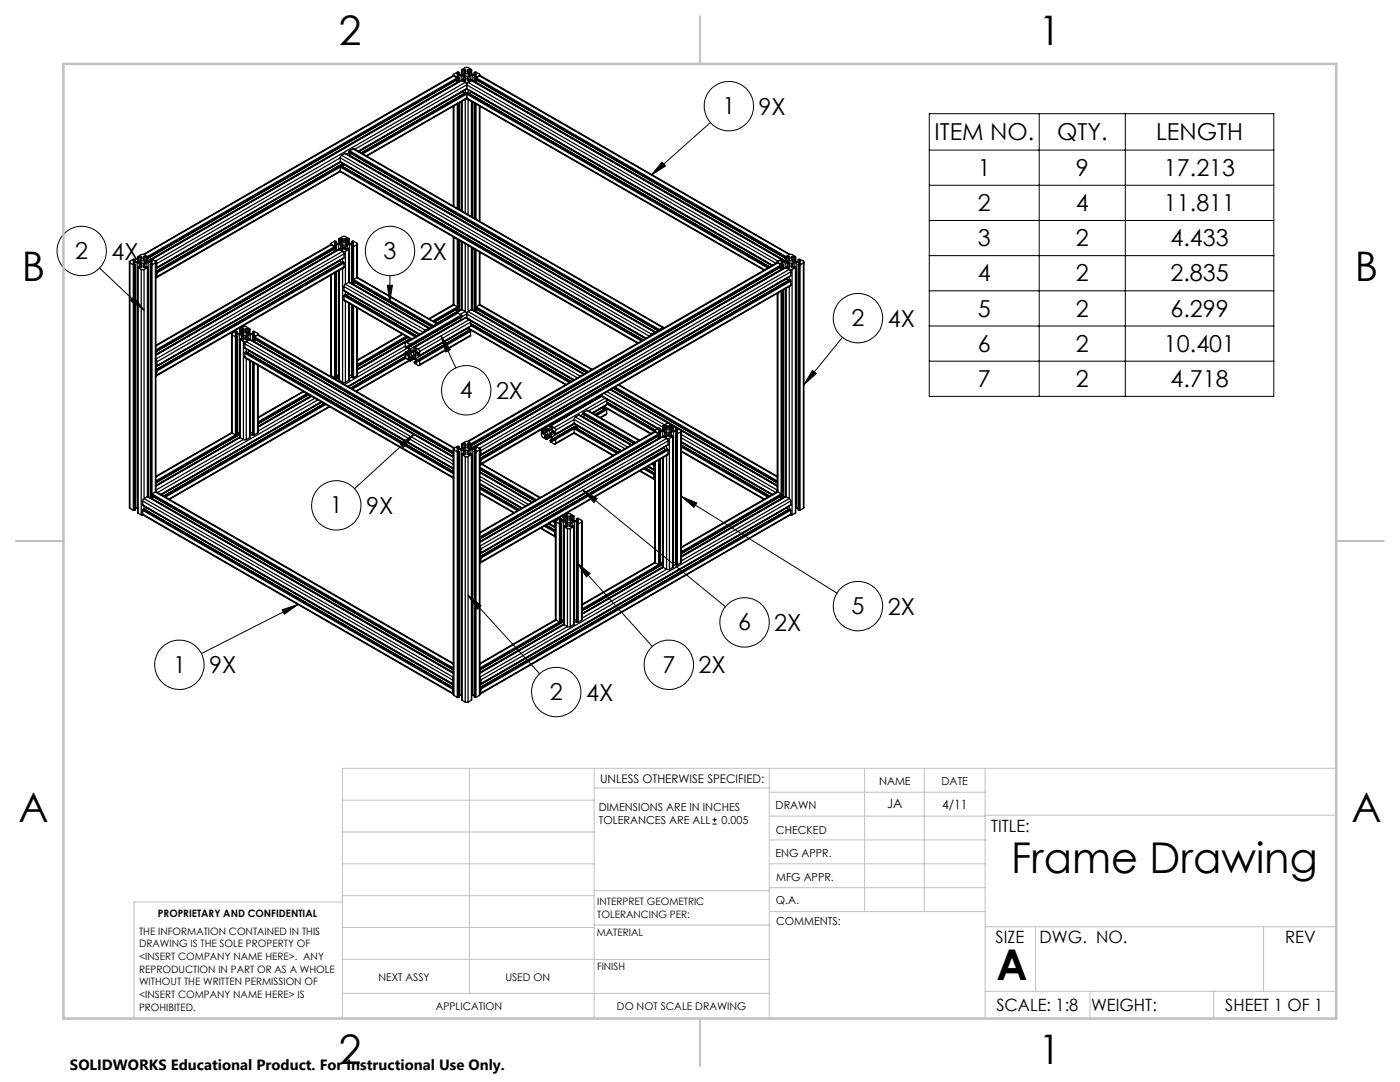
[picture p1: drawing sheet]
<svg xmlns="http://www.w3.org/2000/svg" width="279mm" height="216mm" viewBox="0 0 279 216" stroke-linecap="round" stroke-linejoin="round" font-family="sans-serif">
<g fill="none" stroke="#000" stroke-width=".2">
<path d="M132.1 32.3l.7 .8-2.8 1.8zM141.8 24.4l-11.8 10.5M185.5 22.7h68.7v56.4h-68.7zM185.5 30h68.7M185.5 37h68.7M207.4 22.7v56.4M224.6 22.7v56.4M19.9 53.5l8.9 8.4M26 60l.7-.7 2.1 2.6zM77.3 56.9h1l-.5 3.3zM77.8 55v5.2M185.5 44h68.7"/>
<path d="M185.5 51h68.7M185.5 58h68.7M88 67l1.9 2.8-.9 .4zM88 67l3 6.4M162.1 73.9l.8 .6-2.5 2.3zM168.1 67.3l-7.7 9.5M185.5 65.1h68.7M185.5 72.1h68.7M79.8 88.5l2.8-1.8-2.1 2.6zM82.6 86.7l-11.8 10.8M116.3 97.8l2.9 1.7-.7 .8zM116.3 97.8l28.5 23.3"/>
<path d="M136 99.1l3.1 1.3-.6 .8zM136 99.1l31 19.3M93.4 118.8l2.6 2.1-.8 .7zM93.4 118.8l14.3 15.6M115.2 112.3l2.6 2.1-.8 .7zM115.2 112.3l15 16.7M56.3 121.7l3.2-1.1-2.7 2zM59.5 120.6l-19.3 9.8M142.2 164.4h.9M142.2 163.6h.9M142.6 163.2v.8"/>
<circle cx="145.5" cy="21.2" r="4.9"/>
<circle cx="16.3" cy="50.1" r="4.9"/>
<circle cx="77.8" cy="50.1" r="4.9"/>
<circle cx="93" cy="77.9" r="4.9"/>
<circle cx="171.2" cy="63.5" r="4.9"/>
<circle cx="67.1" cy="100.8" r="4.9"/>
<circle cx="35.8" cy="132.7" r="4.9"/>
<circle cx="111" cy="138.1" r="4.9"/>
<circle cx="133.5" cy="132.6" r="4.9"/>
<circle cx="148.6" cy="124.2" r="4.9"/>
<circle cx="171.2" cy="120.9" r="4.9"/>
</g>
<g fill="none" stroke="#c0c0c0" stroke-width=".2">
<path d="M68.3 159.7h50.3M93.7 153.3v44.9M118.6 153.3v49.9M118.6 157.2h34.9M153.5 153.3v49.9M153.5 158.1h43.1M172.5 153.3v28.6M184.4 153.3v28.6M196.6 153.3v49.9M266.7 153.3h-198.4v49.9M68.3 178.7h50.3M68.3 172.4h50.3"/>
<path d="M68.3 166h50.3M68.3 180h-41.6v23.2M118.6 177.7h35M153.5 167.6h43.1M153.5 162.8h43.1M153.5 172.4h43.1M153.5 177.1h43.1M196.6 162.7h70.1M68.3 198.2h85.2M68.3 191.4l85.2 .1M68.3 185.1h50.3M118.6 184.6h35"/>
<path d="M153.6 181.9h43M196.6 197.8h70.1M196.6 184.9h70.1M206.7 184.9v12.9M217.5 197.8v5.4M242.2 197.8v5.4M252.2 184.9v12.9"/>
</g>
<path d="M139.7 3.2v9.5M3.1 107.9h9.6M266.7 107.9h9.5M139.7 203.2v9.6" fill="none" stroke="#c0c0c0" stroke-width=".25"/>
<path d="M12.7 12.7h254v190.5h-254z" fill="none" stroke="#c0c0c0" stroke-width=".5"/>
<path d="M162.1 73.9l.8 .6-2.5 2.3zM136 99.1l3.1 1.3-.6 .8zM56.3 121.7l3.2-1.1-2.7 2zM132.1 32.3l.7 .8-2.8 1.8zM115.2 112.3l2.6 2.1-.8 .7zM93.4 118.8l2.6 2.1-.8 .7zM116.3 97.8l2.9 1.7-.7 .8zM88 67l1.9 2.8-.9 .4zM77.3 56.9h1l-.5 3.3zM79.8 88.5l2.8-1.8-2.1 2.6zM26.7 59.3l2.1 2.6-2.8-1.9z" fill="#000"/>
<g fill="none" stroke="#000" stroke-width=".25">
<path d="M90.5 15v.1M90.6 15.1h-.2l-61.8 35.7M90.6 15.1h.1M90.6 15.1l.7 .4M90.6 15.1l-61.8 35.7M91.1 16l.2 .4M91.3 15.5h.2M91.3 15.5l.1 .2M91.3 16.4v.1M91.3 15.5h.1M91.3 14.7v.1M91.3 15.9v.5"/>
<path d="M91.3 15.5l-61.9 35.7M91.3 16.4l-61.8 35.7M91.3 15.8h.1M91.3 15.8l-61.8 35.7M91.4 15.7v.1M91.4 15.7l-61.9 35.7M91.4 15.8l-61.9 35.7M91.4 15.1l-.2 .1 .4 .2-.1 .1M91.4 15.1h.6M91.4 15.1v.2M91.5 15.5v.9M91.6 14.5l-.3-.1-.8 .4 .1 .3"/>
<path d="M91.6 14.5v.4M91.6 15.4v.9M91.6 14.5l-.3 .2M92 15.1l.5 .1M92 15.1v1M92.1 13.9v1M92.1 16h.1M92.2 14v-.1l.9-.5 1 .5-.1 .2M92.2 16.1l-61.9 35.6M92.2 16.1h.1M92.2 16.1l.7 .3M92.2 14l.1 .1"/>
<path d="M92.2 14v.9M92.2 16.1l-61.9 35.7M92.3 14.1h.1M92.3 14.1v.7M92.3 18.2l.1 .1M92.4 18.3l.2 .4M92.4 14.1v.7M92.4 18.3l-20.8 12M92.5 15.2l.3 .1M92.5 15.2v.7M92.7 13.9h.3v.5l-.6 .4-1.1 .1v-.2M92.7 13.9l-.3 .2"/>
<path d="M92.7 13.9v.7M92.8 15.3l.2 .2v.5l-.3 .1-.4-.3-.1 .3M92.8 15.3v.8M92.8 14.8l.3-.1 .4 .2a.39 .39 0 0 1-.4 .3 .39 .39 0 0 1-.4-.3zM92.9 16.4h.5M92.9 16.4l.2 .5M92.9 16.4h.1M92.9 17.9v.6M92.9 19.8v22.7M92.9 16.4l-61.9 35.7M92.9 18.5h.1M92.9 18.5l-20.8 12"/>
<path d="M92.9 18.5l.1 .1M93 18.6l.1 .2M93 18.6l-20.8 12M93.1 17.7h.1M93.1 19.5l.1 .2 59.3 34.2M93.1 19.5v.2l-19.9 11.5M93.1 17.7l61.1 35.2M93.1 17.7l-21.6 12.5M93.1 16.9v.8M93.1 18.8v.7M93.1 16.9l61.7 35.6M93.1 18.8l60.1 34.7"/>
<path d="M93.1 19.5l59.5 34.3M93.1 16.9l-22.3 12.9M93.1 18.8l-20.7 11.9M93.1 19.5l-20 11.6M93.2 18.6l-.1 .2M93.2 18.6l60.3 34.7M93.3 18.5l60.3 34.8M93.3 18.5l-.1 .1M93.4 16.4l-.3 .5M93.4 17.9l-.1 .6M93.4 16.4h.1M93.4 16.4l61.9 35.7"/>
<path d="M93.4 19.8v23M93.5 15.3l-.2 .2v.5l.3 .1 .4-.3 .1 .3M93.5 15.3v.8M93.6 13.9h-.3v.5l.5 .4 1.2 .1v-.2M93.6 13.9l.3 .2M93.6 13.9v.7M93.8 15.2l-.3 .1M93.8 15.2v.7M93.9 14.1h.1M93.9 14.1v.7M93.9 18.3l-.2 .4M93.9 18.3l60.1 34.7"/>
<path d="M93.9 18.2v.1M94 14.1v.7M94.1 16.1l61.9 35.6M94.1 16.1h.1M94.1 16.1l61.8 35.7M94.1 16.1l-.7 .3M94.1 13.9v1M94.1 16h.1M94.2 15.1l-.4 .1M94.2 15.1h.7M94.2 15.1v1M94.7 14.5v.4"/>
<path d="M94.7 15.4v.9M94.7 14.5l.3-.1 .7 .4 .1 .1-.1 .2M94.7 14.5l.3 .2M94.7 15.5h.1M94.7 15.5v.8M94.8 15.5h.2M94.8 15.5v.9M94.9 15.1l.1 .1-.3 .3M94.9 15.1v.2M94.9 15.8l61.8 35.7M94.9 15.7l61.8 35.7M94.9 15.7v.1"/>
<path d="M95 14.7v.1M95 15.5l-.1 .2M95 16.4l-.1 .1M95 15.5h.1M95 15.5l61.8 35.7M95 15.9v.5M95 16.4l61.8 35.7M95.2 16l-.2 .4M95.7 15.1h.2l61.8 35.7M95.7 15.1h.1M95.7 15.1l-.7 .4M95.7 15.1l61.8 35.7"/>
<path d="M95.8 15v.1M67.9 32.2v.1M67.9 34.1l.1 .2 59.2 34.2M67.9 32.2l61 35.3-61-35.2M67.9 32.3l-36.6 21.1M67.9 34.2l-36.7 21.2M67.9 31.5v.7M67.9 33.3v.8M67.9 31.5l61.7 35.6M67.9 33.3l60.1 34.8M67.9 34.1l59.5 34.3M67.9 31.5l-36.6 21.1"/>
<path d="M67.9 32.2l-36.6 21.2M67.9 33.3l-36.6 21.2M67.9 34.1l-36.6 21.1M68 32.3l-36.9 21.4M68 33.1l-.1 .2M68 33.1l60.2 34.8M68.1 33.1h.1M68.1 33.1l60.2 34.7M68.1 33.1h-.1M68.2 31l-.3 .5M68.2 31l61.8 35.7M68.5 32.7l-37.3 21.6"/>
<path d="M68.7 32.9l-.5 .2M68.7 32.9l-.3 .4M68.7 32.9l60.1 34.7M68.7 32.8v.1M68.8 30.6l61.9 35.7M68.8 30.6l-.6 .4M69.7 30.3v.1l61.7 35.7 .1-.1M69.7 30.3l61.8 35.7M69.7 30.4l-.5 .4M69.8 30.1l-.1 .2M69.8 31h-.1M69.8 30.1l61.8 35.7"/>
<path d="M69.8 31l61.2 35.3M70 30.6l-.2 .4M70.4 29.7h.2l61.9 35.7M70.4 29.7l61.9 35.7M70.4 29.7l-.6 .4M90.5 21.2v19.9M90.6 21.1v20.1M91.3 20.7v20.9M91.5 20.6v21.1M91.6 20.6v21.2M92 20.3v21.7M92.1 20.2v21.9"/>
<path d="M92.2 20.2v21.9M94.1 20.2v23M94.2 20.3v23M94.7 20.6v22.9M94.7 20.6v23M94.8 20.6v23M95 20.7v23M95.7 21.1v23M95.8 21.2v23M25.8 52.3v49.1h.1M25.9 52.5l.7 .3M25.9 52.5v48.9"/>
<path d="M26.6 52.8h.2M26.6 52.8v49M26.6 52v.1M26.7 52.4l-.1 .1 .3 .2M26.7 52.4h.7M26.7 52.4v.2M26.8 52.8v49M26.9 52.7l-.1 .1M26.9 51.9l-.3-.2-.7 .4-.1 .1 .1 .3M26.9 51.8v.4M26.9 52.7v49.1M26.9 51.9l-.3 .1"/>
<path d="M27.4 52.4l.4 .1M27.4 52.4v49M27.5 53.3v49.1M27.5 51.3v.9M27.5 53.4l.7 .4M27.5 51.3l.1 .1M27.5 53.4v49M27.6 51.4h.1M27.6 51.4v.7M27.7 51.4v.7M27.8 52.5l.3 .2M27.8 52.5v.7"/>
<path d="M28 51.2l.3 .1v.4l-.5 .4-1.2 .1v-.2M28 51.2l-.3 .2M28 51.2v.8M28.1 52.2a.44 .44 0 0 1 .4-.2 .44 .44 0 0 1 .4 .4 .42 .42 0 0 1-.5 .2 .42 .42 0 0 1-.3-.4zM28.1 52.7l.2 .1v.5l-.3 .1-.4-.2-.1 .2M28.1 52.7v.7M28.2 53.8h.6M28.2 53.8v48.9M28.8 50.8h-.6l-.7 .4v.1M28.8 50.8l.6 .4M28.8 53.8v45.7M28.8 52.7l-.2 .1v.5l.3 .1 .4-.2 .2 .1-.7 .5"/>
<path d="M28.8 52.7v.7M28.9 51.2l-.3 .1v.4l.6 .4 1.1 .1v-.2M28.9 51.2l.3 .2M28.9 51.2v.8M29.1 52.5l-.3 .2M29.1 52.5v.7M29.2 51.4h.1M29.2 51.4v.7M29.3 51.4v.7M29.4 51.2l-.1 .2M29.4 51.2h.1M29.4 51.2l.1 .2"/>
<path d="M29.5 51.5h.1M29.5 51.3v.9M29.5 53.3v45.8M29.5 51.4v.1M29.6 52.4l-.5 .1M29.6 52.4h.6M29.6 52.4v46.7M30 52.7l.1 .1M30 51.8v.4M30 52.7v46.7M30 51.9l.3 .1M30.1 52.8h.2"/>
<path d="M30.1 52.8v46.6M30.2 52.4l.1 .2-.3 .1M30.2 52.4v.2M30.3 51.8l-.3 .1M30.3 51.8l.7 .3M30.3 52v.1M30.3 52.8v45.8M31 52.1l.1 .1-.1 .3M31 52.1h.1M31 52.1l.3 .5M31 52.5l-.7 .3M31 52.5v45.7"/>
<path d="M31.1 52.3v45.8M31.1 54.2l37.3-21.6-37.3 21.6M31.1 54.2l.1 .1M31.2 54.3l.1 .2M31.3 53.4h-.2M31.3 55.2l-.2 .2M31.3 52.6v.8M31.3 54.5v.7M66 54.9v20l.1 .1M66 48.7v.1M66.1 48.9l-.2-.1-34.8 20.1M66.1 48.9h.1"/>
<path d="M66.1 48.9l.7 .3M66.1 48.9l-35 20.1M66.1 54.9v20.1M66.6 49.7l.2 .4M66.8 49.2l.1 .2M66.8 50.1l.1 .1M66.8 49.2h.2M66.8 49.2h.1M66.8 49.2l-35.7 20.6M66.8 50.1l-35.7 20.6M66.8 49.6v.5M66.8 54.5v20.9"/>
<path d="M66.8 48.4v.1M66.9 49.6l-35.8 20.6M66.9 49.4v.2M66.9 49.4l-35.8 20.7M66.9 49.5l-35.8 20.7M66.9 48.8l-.2 .1 .4 .3M66.9 48.8v.2M66.9 48.8h.7M67 49.2v.9M67 54.3v21.1M67.1 48.2l-.3-.1-.7 .4-.1 .1 .1 .3M67.1 49.2h-.1"/>
<path d="M67.1 48.2l-.3 .2M67.1 48.2v.4M67.1 49.2v.9M67.1 54.3v21M67.1 49.1v1M67.6 48.8l.4 .1M67.6 48.8v1M67.6 54v20.9M67.7 47.7v.9M67.7 49.7h.1M67.7 54v21.8M67.7 49.8l-36.6 21"/>
<path d="M67.7 47.7v-.1l1-.5 .9 .5v.1M67.7 49.8h.1M67.7 49.8l.7 .4M67.7 47.7l.1 .1M67.7 49.8l-36.6 21.1M67.7 53.9v22M67.8 47.8h.1M67.8 47.8v.7M67.8 51.9l.1 .1M67.9 52l.2 .4M67.9 52l-36.8 21.2M67.9 47.8v.7"/>
<path d="M68 48.9l.3 .2M68 48.9v.7M68.2 47.6h.2l.1 .6-.6 .3-1.1 .1v-.2M68.2 47.6l-.3 .2M68.2 47.6v.8M68.3 48.6a.45 .45 0 0 1 .4-.2 .45 .45 0 0 1 .4 .4 .47 .47 0 0 1-.8-.2zM68.3 49.1l.2 .1v.5l-.3 .1-.4-.2-.1 .2M68.3 49.1v.7M68.4 50.2l.3 .5M68.4 50.2h.5M68.4 50.2h.1M68.4 50.2l-37.3 21.4"/>
<path d="M68.4 51.6v.6M68.4 53.6v22.7M68.4 52.2h.1M68.4 52.2l-37.3 21.6M68.4 52.2l.1 .1M68.5 52.3l.2 .2M68.5 52.3l-37.3 21.6M68.7 51.4l-37.4 21.7M68.7 53.2l-.1 .2-37.4 21.6M68.7 58l15 8.7M68.7 59.8l.1 .2 13.3 7.7M68.7 50.7l-37.4 21.5"/>
<path d="M68.7 50.7v.7M68.7 52.5v.7M68.7 57.2v.8M68.7 59.1v.7M68.7 51.4l-37.4 21.6M68.7 52.5l-37.4 21.5M68.7 53.2l-37.4 21.6M68.7 58l15.1 8.7M68.7 59.8l13.5 7.8M68.7 57.2l15.8 9.1M68.7 59.1l14.2 8.1M68.8 58.8l-.1 .3"/>
<path d="M68.8 58.8l14.3 8.3M68.9 58.8h.1M68.9 58.8l14.3 8.3M68.9 58.8h-.1M68.9 56.7l-.2 .5M68.9 56.7l16 9.2M68.9 50.2v6.5M68.9 58.2v.6M69 49.1l-.2 .2 .1 .4 .6-.1 .1 .2M69 49.1v.7M69.1 47.6h-.2l-.1 .5 .5 .4 1.2 .1v-.2M69.1 47.6l.3 .2"/>
<path d="M69.1 47.6v.8M69.3 48.9l-.3 .2M69.3 48.9v.7M69.4 47.8h.1M69.4 58.6l-.2 .4M69.4 47.8v.7M69.4 58.6l14.2 8.2M69.5 58.5l-.1 .1M69.5 47.8v.7M69.6 49.8l-.7 .4M69.6 47.7l-.1 .1M69.6 56.3l15.9 9.2"/>
<path d="M69.6 56.3l-.7 .4M69.6 47.7v.9M69.6 49.8v6.5M69.6 49.7v6.6M69.7 56.3h-.1M69.7 56.3l15.9 9.2M69.7 48.8l-.4 .1M69.7 48.8h.7M69.7 48.8v7.6M70.2 48.2l.4-.1 .7 .4-.1 .4M70.2 48.2v.4M70.2 49.1v7.5"/>
<path d="M70.2 48.2l.3 .2M70.3 49.2h.3M70.3 49.2v7.5M70.4 48.8l.2 .1-.4 .2 .1 .1M70.4 48.8v.2M70.4 56.1h.1M70.4 56.1l15.9 9.2M70.4 56l16 9.2M70.4 56v.1M70.5 56.7v.1M70.5 48.4v.1M70.5 56.7l15.4 8.8"/>
<path d="M70.6 55.8l-.2 .2M70.6 55.8l15.9 9.2M70.6 49.2v6.6M70.6 56.2v.5M70.8 56.3l-.3 .4M71.2 55.4h.2l15.9 9.2M71.2 48.9l-.6 .3M71.2 55.4l15.9 9.2M71.2 55.4l-.6 .4M71.2 48.9v6.5M71.3 48.7v6.7M90.5 47.3v13.5"/>
<path d="M90.6 47.3v13.6M91.3 47.7v13.5M91.5 47.8v14.3M91.6 47.9v14.2M92 48.2v13.6M92.1 48.2v13.6M92.2 48.3v13.5M92.9 48.6v13.6M93.4 49v13.2M94.1 49.4v12.4M94.2 49.4v12.4M94.7 49.7v12.4"/>
<path d="M94.8 49.7v12.4M95 49.9v11.3M95.7 50.3v10.6M95.8 50.3v10.5M155.1 52.3v.1M155.1 58.5v39.6M155.3 52.1l-.3 .4M155.3 52.1h.1M155.3 52.1l-.2 .1 .2 .3M155.3 52.5l-.3-.1-61.7 35.7M155.3 52.5h.1M155.3 52.5l.6 .3"/>
<path d="M155.3 52.5l-61.9 35.7M155.3 58.5v39.7M155.7 53.3l.2 .4M155.9 52.8h.2M155.9 51.8l.3 .1M155.9 52.8l.1 .2M155.9 52.8h.1M155.9 51.8l-.6 .3M155.9 52.8l-61.8 35.7M155.9 53.2v.5M155.9 58.1v40.5M155.9 53.7l.1 .1"/>
<path d="M155.9 52v.1M155.9 53.7l-61.8 35.7M156 53.1l-61.8 35.8M156 53v.1M156 53l-61.8 35.7M156 53.1l-61.8 35.7M156.1 52.4l-.2 .1 .3 .2M156.1 52.4h.6M156.1 52.4v.2M156.1 52.8v.9M156.1 58v41.4M156.2 52.7l-.1 .1"/>
<path d="M156.2 51.8v.4M156.2 52.7v1M156.2 57.9v41.5M156.2 51.9l-.3 .1M156.7 52.4l.4 .1M156.7 52.4v1M156.7 57.6v41.5M156.7 51.5h.1M156.7 51.4v.1M156.8 51.3v.9M156.8 53.3h.1M156.8 57.6v41.5"/>
<path d="M156.8 51.5h.1M156.8 51.2l-.1 .2M156.8 51.2h.1M156.8 51.2v.1M156.8 53.4l-61.8 35.6M156.8 53.4h.1M156.8 53.4l.7 .4M156.8 51.3l.2 .1M156.8 53.4l-61.8 35.7M156.8 57.5v41.6M157 51.4h.1M157 55.5v.1"/>
<path d="M157 51.4v.7M157 55.6l.2 .4M157 55.6l-61.2 35.4M157.1 52.5l.3 .2M157.1 52.5v.7M157.3 51.2h.3v.5l-.6 .4-1 .1-.1-.2M157.3 51.2l-.3 .2M157.3 51.2v.8M157.4 52.2a.47 .47 0 0 1 .8 .2 .45 .45 0 0 1-.5 .2 .45 .45 0 0 1-.3-.4zM157.4 52.7l.2 .2v.4l-.6-.1-.2 .2M157.4 52.7v.7M157.5 53.8h.6"/>
<path d="M157.5 50.8h.6l.7 .4v.1M157.5 53.8l.3 .5M157.5 53.8h.1M157.5 50.8l-.7 .4M157.5 53.8l-61.8 35.7M157.5 55.2v.6M157.5 57.1v42.4M157.6 55.8h.1M157.6 55.8l-61.8 35.7M157.6 55.8l.1 .1M157.7 55.9l.1 .2M157.7 55.9l-61.9 35.7"/>
<path d="M157.8 55l-61.9 35.8M157.8 56.9l-61.9 35.8M157.8 54.3v.7M157.8 56.1v.8M157.8 54.3l-61.8 35.6M157.8 55l-61.8 35.7M157.8 56.1l-61.8 35.7M157.8 56.9l-61.8 35.6M158.1 53.8v48.9M158.2 52.7l-.2 .1v.6l.6-.2 .2 .2M158.2 52.7v.7M158.3 51.2l-.3 .1v.5l.5 .3 1.1 .1v-.2"/>
<path d="M158.3 51.2l.2 .2M158.3 51.2v.8M158.5 52.5l-.3 .2M158.5 52.5v.7M158.5 51.4h.1M158.5 51.4v.7M158.6 51.4v.7M158.8 53.4l-.7 .4M158.8 51.3l-.2 .1M158.8 51.3v.9M158.8 53.4v49M158.8 53.3v49.1"/>
<path d="M158.9 52.4l-.4 .1M158.9 52.4h.6M158.9 52.4v49M159.3 52.7v49.1M159.3 51.8v.4M159.3 51.9l.3-.2 .7 .4 .1 .1-.1 .3M159.3 51.9l.3 .1M159.3 52.8h.2M159.3 51.9v.3M159.3 52.8v49M159.5 52.8h.2M159.5 52.8v49"/>
<path d="M159.5 52.4l.2 .1-.4 .3M159.5 52.4v.2M159.6 52v.1M159.7 52.8v49M160.3 52.5l-.6 .3M160.3 52.5v48.9M160.4 52.3v49l-.1 .1M31.1 71.8l.2 .4M31.1 73.8l.1 .1M31.2 73.9l.1 .1M31.3 73h-.2M31.3 74.8l-.2 .2"/>
<path d="M31.3 72.2v.8M31.3 74v.8M46.2 66.7v19.6l.1 .1M46.3 66.9l.7 .3M46.3 66.9v19.5M47 67.2h.2M47 66.4v.1M47 67.2v19.6M47.1 66.8l-.1 .1 .3 .3M47.1 66.8h.7M47.1 66.8v.2M47.2 67.2v19.6"/>
<path d="M47.3 66.2l-.3-.1-.8 .4 .1 .4M47.3 66.2v.4M47.3 67.1v19.6l-.1 .1M47.3 67.2h-.1M47.3 66.2l-.3 .2M47.8 66.8l.4 .1M47.8 66.8v19.6M47.9 65.7v.9M47.9 67.7v19.6M47.9 65.7v-.1l.9-.5 1 .5v.1M47.9 67.8l.7 .3M47.9 65.7l.1 .1"/>
<path d="M47.9 67.8v19.5M48 65.8h.1M48 65.8v.7M48.1 65.8v.7M48.2 66.9l.3 .2M48.2 66.9v.7M48.4 65.6l.3 .1v.4l-.5 .4-1.1 .1-.1-.2M48.4 65.6l-.3 .2M48.4 65.6v.8M48.5 66.6a.38 .38 0 0 1 .5-.2 .38 .38 0 0 1 .2 .5h-.7zM48.5 67.1l.2 .1v.5l-.3 .1-.4-.2-.1 .2M48.5 67.1v.7"/>
<path d="M48.6 68.1h.5M48.6 68.1v19.6M48.9 69.4l41.6 24.1M48.9 71.2v.2l41.6 24M48.9 68.6v.8M48.9 70.5v.7M48.9 68.6l41.6 24M48.9 69.4l41.6 24M48.9 70.5l41.6 24M48.9 71.2l41.6 24M49 70.3l-.1 .2M49 70.3l41.5 23.9"/>
<path d="M49.1 70.2l41.4 23.9zM49.1 70.2l-.1 .1M49.1 68.2l-.2 .4M49.1 68.1v.1M49.1 69.6v.6M49.1 71.5v16.2M49.1 68.2l41.4 23.8M49.2 67.1l-.2 .1v.5l.3 .1 .4-.2 .1 .2M49.2 67.1v.7M49.3 65.6l-.3 .1v.4l.6 .4 1.1 .1v-.2M49.3 65.6l.3 .2M49.3 65.6v.8"/>
<path d="M49.5 66.9l-.3 .2M49.5 66.9v.7M49.6 65.8h.1M49.6 70l-.2 .4M49.6 65.8v.7M49.6 70l40.9 23.6M49.7 69.9l-.1 .1M49.7 65.8v.7M49.8 67.7l40.7 23.5zM49.8 67.8h.1M49.8 67.8l-.7 .3M49.8 65.7l-.1 .1"/>
<path d="M49.8 67.8l-.7 .4M49.8 65.7v.9M49.8 71.9v15.4M49.8 72v15.3M49.8 67.7h.1M50 66.8l-.5 .1M50 66.8h.6M50 66.8v1M50 72v14.4M50.4 66.2l.3-.1 .7 .4 .1 .1-.1 .3M50.4 66.2v.4M50.4 67.1v1"/>
<path d="M50.4 72.2v14.5M50.4 66.2l.3 .2M50.4 67.2h.1M50.5 67.2h.2M50.5 67.2v.9M50.5 72.3v14.5M50.6 66.8l.2 .1-.4 .3M50.6 66.8v.2M50.6 67.5l39.9 23.1M50.6 67.5l39.9 23M50.6 67.4v.1M50.6 67.4l39.9 23"/>
<path d="M50.7 66.4v.1M50.7 67.2l-.1 .2M50.7 68.1v.1M50.7 67.2h.1M50.7 67.6v.5M50.7 72.5v14.3M50.7 67.2l39.8 23M50.7 68.1l39.8 23M50.9 67.7l-.2 .4M51.4 66.9l.2-.1 39.1 22.6M51.4 66.9h.1M51.4 66.9l-.7 .3"/>
<path d="M51.4 72.8v13.6M51.4 66.9l39.2 22.6M51.5 72.9v13.4l-.1 .1M51.5 66.7v.1M60.5 78.1l-9 5.2M60.6 78.1l-9.1 5.3M61.3 78.5l-9.8 5.7M61.5 78.7l-10 5.7M62.1 79l-10.6 6.1M62.2 79.1l-10.7 6.1 10.7-6.1M62.9 79.4l-11.4 6.6M63.4 79.8l-32 18.5"/>
<path d="M66 74.9l-.2 .1M66.1 75l.7 .4M66.1 75l-.2 .1M66.8 75.4h.2M66.8 75.4l-.2 .1M67.1 75.3l-.1 .1M67.1 74.9h.5M67.6 74.9h.1M67.6 74.9l-.5 .3M67.7 75.8v.1M67.7 75.8l-.2 .2 .2-.1M67.7 75.2l-.8 .5 .8-.5"/>
<path d="M67.7 75.1l-.9 .5M67.7 75.7l-.3 .2M67.7 75.9l.7 .4M68.4 76.3h.5M68.4 76.3l-.2 .1M68.9 60.1v16.2M69.6 75.9l-.7 .4M69.6 60.5v15.4M69.7 74.9h-.1M69.7 74.9h.5M69.7 60.6v14.3M70.2 75.3h.1"/>
<path d="M70.2 60.8v14.5M70.2 75.3l.1 .1M70.2 75.2l-.6 .3M70.3 75.4h.3M70.3 60.9v14.5M70.6 61v14.4M71.2 75l-.6 .4M71.2 61.4v13.6M71.3 61.5v13.3l-.1 .2M80.3 66.6l-9 5.2M80.4 66.7l-9.1 5.3M80.9 70.4l-11.5 6.7 11.5-6.6"/>
<path d="M80.9 71.2l-10.9 6.2M80.9 69l-9.6 5.6M80.9 70.6l-11.3 6.6M80.9 71.3l-10.8 6.2M81 70.3h-.1v.8l.2 .4 .7 .5 .2-.1M81 70.3h.1M81 71.5l-10.7 6.1M81.1 67.1l-9.8 5.6M81.1 70.3l.1 .1M81.2 69.2l.2-.1 .4 1v.6l-.4 .3-.2-.2M81.2 69.5h-.1M81.2 69.2v.3"/>
<path d="M81.2 70.4v.4M81.2 68.4l-.1-.1-.2 .2v.8l.2 .2M81.2 68.4l.6 .3M81.3 69.1l-.1 .1M81.3 67.2l-10 5.8M81.4 67.3l-10.1 5.8M81.5 69.4l-.4 .1M81.5 69.4l-.3 .1M81.5 69.4l-12.7 7.3M81.5 71.3l.6-.2 .5 .3 .5 .8-.1 .2M81.5 71.3l.1 .3M81.5 69.1l.3 .5"/>
<path d="M81.6 71.6l.3 .2M81.7 71.9l-10.7 6.1M81.7 69.8l-.8 .5M81.7 69l-.2 .1M81.7 69.9l-.7 .4M81.8 70l-.7 .3M81.8 71.9l-10.7 6.2M81.8 70.1l-.6 .3M81.8 70.4l-.6 .4M81.8 68.7l.2 .2M81.8 69.6l.4 .4M81.8 67.6l-10.5 6"/>
<path d="M81.9 71.1l-.4 .2M81.9 71.8h.1M82 67.6l-10.7 6.2M82 69l-.5-.1v.2M82 67.7l-10.7 6.1M82 68.9v.1M82 71.8v.1M82.1 70.3a.43 .43 0 0 1 .4 .2 .43 .43 0 0 1-.1 .5l-.3-.2zM82.2 70l.3 .1M82.3 71.2l-.7 .4M82.5 71.4l-.6 .4M82.6 71.4l-.6 .4"/>
<path d="M82.7 72.2l.1 .3 .7 .5 .2-.3M82.7 72.2h.1M82.7 71.5l-.7 .4M82.7 71.5l-.7 .5M82.7 72.2l.3 .2M82.8 69.3h-.1v.2l.4 .4-.4 .3-.2-.1M82.8 69.3l.7 .3M82.8 69.6l-.6 .4M82.8 70.7l.1-.2 .4-.2 .2 .1v.5h.2M82.8 71.1l.2 .4M82.8 70.7v.4M83 71.5l.3 .6"/>
<path d="M83 72l-.3 .2M83.1 69.8l-.6 .3M83.1 72.3l-.1 .1M83.4 70.4l-.6 .3M83.5 69.6l.2 .5M83.5 70.7l-.7 .4M83.5 72l-.2 .1M83.5 71.8v.4l-.2-.1M83.5 71.8h.1M83.6 71.8l.1 .2M83.7 70.1v.8M83.7 72v.7"/>
<path d="M84.9 65.9l-.3 .4M85.5 65.5l.2 .2M85.5 65.5l-.6 .4M86.4 65.2h.1M86.5 65l-.1 .2M87.1 64.6h.3M87.1 64.6l-.6 .4M90.6 60.9l-.2-.1-4.8 2.8M90.6 60.9l-4.9 2.7M90.6 60.9l.7 .3M91.1 61.7l.2 .4M91.3 61.2l.1 .2"/>
<path d="M91.3 62.1v.1M91.3 61.6v.5M91.3 62.1l-4.1 2.4M91.3 61.2l-4.9 2.8M91.3 61.6h.1M91.3 61.6l-4.6 2.6M91.4 62.5l-.2-.1-10.2 5.9M91.4 62.5l.6 .4M91.4 62.5l-10.2 5.9M91.4 61.4v.2M91.4 61.4l-4.8 2.8M91.4 61.6l-4.7 2.6"/>
<path d="M91.8 63.4l.2 .3M92 62.9l.1 .1M92 63.7l.1 .2M92 62.9l-10.2 5.8M92 63.7l-10.2 5.9M92.1 63.2h.1M92.1 63.2l-10.1 5.9M92.1 63v.2M92.1 63l-10.1 5.9M92.2 61.8l-4.9 2.8M92.2 61.8l.7 .4M92.9 62.2l.2 .5"/>
<path d="M92.9 62.2l-1.1 .5M93 63.4l-10.3 5.9M93 63.4l-10.2 5.9M93 63.4l.6 .4M93.1 65.6v.1M93.1 63.4v.1M93.1 63.4l21.4 12.4M93.1 65.7l-10.1 5.8M93.1 65.7l.2 .3M93.1 62.7v.7M93.1 62.7l-1.3 .7M93.1 62.7l22.2 12.7"/>
<path d="M93.1 63.4l21.5 12.4M93.2 65.5h.1M93.3 65.5l19.6 11.3M93.4 65.4l19.6 11.3M93.4 62.2l-.3 .5M93.4 63.6h.1M93.4 62.2l22.4 12.9M93.6 63.8l.3 .5M93.6 63.8l-10.1 5.8M93.7 65.9l-10.2 5.8M93.7 65.9l-10.2 5.9M93.7 65.9h.1"/>
<path d="M93.8 65.9l.1 .2M93.8 65.9l-10.2 5.9M93.9 65.1l-10.2 5.9M93.9 66.9l-.1 .2-10.2 5.9M93.9 64.6l20.1 11.5M93.9 64.9l19.7 11.4M93.9 64.3l-10.2 5.8M93.9 65.1l-10.2 5.8M93.9 64.3v.8M93.9 66.1v.8M93.9 66.1l-10.2 5.9M93.9 66.9l-10.2 5.8"/>
<path d="M93.9 64v.1M93.9 64.7l20 11.5M93.9 64l20.5 11.9M93.9 64h.1M94.1 61.8h.1M94.1 61.8l22.4 12.9M94.1 61.8l-.7 .4M94.9 61.6h.1M94.9 61.6l22.2 12.8M94.9 61.6l22.2 12.7M94.9 61.4v.2M94.9 61.4l22.3 12.9"/>
<path d="M95 61.2l-.1 .2M95 62.1l-.1 .1M95 61.6v.5M95 61.2l22.4 13M95 62.1l21.6 12.5M95.2 61.7l-.2 .4M95.7 60.9l.2-.1 22.3 12.9M95.7 60.9l-.7 .3M95.7 60.9l22.4 12.9M119.1 79.3l.1 .1M119.2 79.4v.1M119.2 79.4l-10.2 5.9"/>
<path d="M119.2 79.3l.2 .1M119.3 79.2l.3 .1M119.7 79l.3 .1M119.8 78.9l11.5 6.6M119.9 78.9l11.5 6.6M120.1 79.1l-10.2 5.8M120.5 78.5l11.8 6.8M121 79.7l10.2 5.9M121.1 79.9l-.3-.5-10.2 5.9M121.1 79.9v.8M121.1 79.9l-3.6 2.1M121.1 78.1l11.5 6.7"/>
<path d="M121.8 77.8l11.6 6.7M121.8 77.8l33.3 19.1M122 77.7l33.1 19.1M122.4 77.4l32.7 18.9M122.5 77.4l32.6 18.8M122.7 77.2l32.4 18.8M123.4 76.8l31.7 18.4M123.5 76.8l31.6 18.2M130 66.7l-.2 .3M130.7 66.3l.1 .1M130.7 66.3l-.7 .4M131.6 65.8l-.1 .2"/>
<path d="M132.3 65.4h.2M132.3 65.4l-.7 .4M28.5 100l61.8 35.7M28.5 100v.8M28.8 99.5l-.3 .5M28.8 99.5l61.7 35.6M29.4 99.1h.1M29.4 99.1l61.1 35.2M29.4 99.1l-.6 .4M30.2 98.9h.1M30.2 98.9l60.3 34.8M30.2 98.7v.2"/>
<path d="M30.2 98.7l60.3 34.8M30.3 98.6l-.1 .1M30.3 99.4v.2M30.3 98.6l60.2 34.7M30.3 99.4l60.2 34.8M30.3 99v.4M30.6 99.1l-.3 .3M31 98.2l.2-.1 59.3 34.3M31 98.2l-.7 .4M31 98.2l59.5 34.3M31.1 97.9l.2 .3M31.1 96.3l16.8-9.6-16.8 9.6"/>
<path d="M32.1 98.7l32-18.5-32 18.5M46.2 86.3l-15.1 8.7M46.3 86.4l-15.2 8.8M46.3 86.4l.7 .4M47 86.8h.2M47 86.8l-15.9 9.2M47.3 86.4h.5M47.8 86.4h.1M47.8 86.4l-.5 .2M47.9 87.3h.1M47.9 87.2l-16.8 9.6M47.9 87.3l-16.8 9.6"/>
<path d="M47.9 86.5l-16.8 9.7M47.9 87.3l.7 .4M47.9 87.3l-16.8 9.7M48.6 87.7h.5M48.6 87.7l-17.5 10.1M49.8 87.3l-.7 .4M49.8 86.4h.2M50 86.4h.4M50.4 86.7h.1M50.4 86.7l.1 .1M50.4 86.6l-.6 .4M50.5 86.8h.2"/>
<path d="M51.4 86.4l-.7 .4M51.5 84.5l10.1-5.8-10.1 5.9M64.2 80.3l-32 18.4M64.7 80.5l-32 18.5M64.8 80.6l-32 18.5M65 80.7l-32 18.5M65.7 81.1l-32 18.5M65.8 81.2l-32 18.5M90.5 89.6v49l.1 .2M90.6 89.5l-.1 .1 .1 .2M90.6 89.8l.7 .4M90.6 89.8v49"/>
<path d="M91.3 90.2h.2M91.3 89.4v.1M91.3 90.2v48.9M91.4 89.7l-.1 .2 .3 .2M91.4 89.7h.6M91.4 89.7v.3M91.5 90.2v48.9M91.6 90.1l-.1 .1M91.6 89.2l-.3-.2-.7 .5M91.6 89.1v.4M91.6 90.1v49M91.6 89.2l-.3 .2"/>
<path d="M92 89.7l.5 .1M92 89.7v49M92.1 90.6l.1 49.1M92.1 88.6v.9M92.2 90.7l.7 .4M92.2 88.7h.1M92.2 88.7v.8M92.2 90.7v49M92.3 88.7h.1M92.3 88.7v.8M92.4 88.7v.8M92.5 89.8l.3 .2"/>
<path d="M92.5 89.8v.8M92.7 88.5l.3 .1v.4l-.6 .4-1.1 .1v-.1M92.7 88.5l-.3 .2M92.7 88.5v.8M92.8 90l.2 .2v.4l-.3 .1-.4-.2-.1 .2M92.8 90v.7M92.8 89.4h.3l.4 .1a.39 .39 0 0 1-.4 .4 .39 .39 0 0 1-.4-.4zM92.9 91.1h.5M92.9 91.1v49M93.4 88.2l-.4-.1-.8 .4v.2M93.4 91.1v49M93.4 88.2l.7 .3"/>
<path d="M93.5 90l-.2 .2v.4l.3 .1 .4-.2 .1 .2-.7 .4M93.5 90v.7M93.6 88.5l-.3 .1 .1 .6 .7 .3h.9v-.1M93.6 88.5l.3 .2M93.6 88.5v.8M93.8 89.8l-.3 .2M93.8 89.8v.8M93.9 88.7h.1M93.9 88.7v.8M94 88.7v.8M94.1 88.5l-.1 .2M94.1 88.5h.1"/>
<path d="M94.1 88.5l.1 .2M94.1 89.5h.1M94.1 88.6v.9M94.1 90.6v49.1M94.2 88.8l-.1 .1M94.2 88.7v.1M94.2 89.7l-.4 .1M94.2 89.7h.7M94.2 89.7v49M94.7 90.1v49M94.7 89.1v.4M94.7 89.2l.3 .2"/>
<path d="M94.7 90.1l.1 .1M94.7 89.2v.3M94.8 90.2h.2M94.8 90.2v48.9M94.9 89.7l.1 .1-.3 .3M94.9 89.7v.3M95 89.4v.1M95 89.1l-.2-.1-.1 .2M95 89.1l.7 .4M95 90.2v48.9M95.7 89.5l.1 .1-.1 .2M95.7 89.5l.3 .4"/>
<path d="M95.7 89.5h.1M95.7 89.8l-.7 .4M95.7 89.8v49M95.8 89.6v49l-.1 .2M95.8 96.6l8.4 4.8M95.8 94.3l10.4 5.9M95.8 97.2l7.8 4.5M95.8 93.6l10.9 6.3M95.8 98.5l6.7 3.8M95.8 91.5v.1M95.8 95.1l9.6 5.5M95.8 95.7l9.1 5.3"/>
<path d="M95.8 96.5l8.4 4.9M95.8 94.3l10.3 6M95.8 97.3l7.7 4.5M95.8 97.6l7.5 4.3M95.8 93.2l11.3 6.5M95.8 93.5l11 6.4M95.8 98.3l6.8 4M95.8 96.7l8.3 4.8M95.8 94.1l10.5 6.1M95.8 91.6l.2 .2M96 90.7h-.2M96 92.5l-.2 .2"/>
<path d="M96 89.9v.8M96 91.8v.7M96.1 92.6l11.6 6.7M96.2 92.6l11.6 6.7M108.2 86h-.1v.9l.1 .3 .8 .5 .1-.1M108.2 86h.1M108.3 86v.1M108.3 86.1v.3M108.8 85.3l.2 .5-.1 .6-.4 .3-.2-.3M108.8 87.2l-.1-.2 .6-.2 .6 .4 .4 .7-.1 .2M108.8 87.2l.3 .2M108.9 85.5l-.8 .5"/>
<path d="M108.9 85.5l-.7 .5M108.9 85.2l.1 .1M108.9 85.7l-.6 .4M108.9 85.7l-.6 .3M109 86.1l-.7 .3M109 85.3l.3 .3M109.1 87.4v.1M109.1 87.5v.1M109.2 86a.42 .42 0 0 1 .5 .2 .42 .42 0 0 1-.1 .5l-.3-.3zM109.3 85.6l.3 .2M109.4 86.9l-.6 .3M109.7 87.1l-.6 .3"/>
<path d="M109.8 87.1l-.7 .4M109.9 87.9v.3l.8 .4 .2-.2M109.9 87.9l.3 .2M109.9 87.2l-.8 .4M109.9 87.2l-.8 .5M110 85.3l-.7 .3M110 86.4l.1-.3 .4-.1 .1 .6h.3M110 86.8l.1 .4M110 86.4v.4M110.1 87.2l.3 .6M110.2 87.7l-.3 .2M110.2 85.4l-.6 .4"/>
<path d="M110.3 88l-.1 .1M110.6 85.3l.3 .5M110.6 85.3l-.7-.4-.1 .3 .5 .4-.4 .3-.3-.1M110.6 86.1l-.6 .3M110.6 87.4l4.5-2.6-4.4 2.6M110.6 86.4l-.6 .4M110.6 87.6l-.2 .2M110.7 87.4l-.1 .5-.2-.1M110.7 87.4l.1 .1M110.8 87.5l.1 .2M110.9 85.8v.8M110.9 87.7v.7"/>
<path d="M114.6 84.5h.1M114.6 86.3l.1 .2 7.6 4.4M114.6 84.5l-3.8 2.2M114.6 86.4l-3.8 2.2M114.6 84.5l9.4 5.5M114.6 83.7v.8M114.6 85.5v.8M114.6 83.7l-3.7 2.1M114.6 84.5l-3.7 2.1M114.6 85.5l-3.7 2.2M114.6 86.3l-3.7 2.1M114.6 83.7l10.1 5.8"/>
<path d="M114.6 84.5l9.4 5.4M114.6 85.5l8.5 5M114.6 86.3l7.8 4.5M114.7 84.6l-4.6 2.6M114.7 85.3l-.1 .2M114.7 85.3l8.6 5M114.8 85.3h.1M114.8 85.3l8.6 5M114.8 85.3h-.1M114.9 83.2l-.3 .5M114.9 83.2l10.4 6M115.2 84.9l-4.4 2.6"/>
<path d="M115.3 85.1l-.4 .2M115.4 85.1l-.3 .4M115.4 85.1l8.5 4.9M115.4 85v.1M115.5 82.8l10.5 6M115.5 82.8l-.6 .4M115.5 82.8l10.4 6M116.3 82.5v.1l10.2 5.9M116.3 82.5l10.3 5.9M116.3 82.6l10.2 5.9M116.4 82.7l-.5 .3M116.5 82.3l-.2 .2"/>
<path d="M116.5 83.2l-.1 .1M116.5 82.3l10.4 6M116.5 83.2l9.6 5.6M116.7 82.8l-.2 .4M117.1 81.9h.2l10.3 5.9M117.1 81.9l-.6 .4M117.1 81.9l10.4 6M120.3 81.2v.1M120.3 81.3l.2 .4M120.3 81.3l-2 1.2M120.4 81.1l9.4 5.5M120.5 81.1l9.5 5.4"/>
<path d="M120.8 81.5h.1M120.8 81.5l-2 1.2M120.9 81.5l.1 .1M121 81.6l.1 .2M121 81.6l-2.1 1.2M121.1 80.7l-2.9 1.7M121.1 82.5l-.1 .2-1.1 .7M121.1 80.2l9.7 5.6M121.1 80.6l9.5 5.5M121.1 81.8v.7M121.1 81.8l-2 1.1M121.1 82.5l-1.3 .8"/>
<path d="M121.1 80.4l9.6 5.5M121.1 80.3l9.7 5.5M127.6 94l3 1.7M127.7 93.9l2.8 1.6M128.4 93.6l2.1 1.1M128.7 93.4l1.9 1.1M128.7 93.3l1.9 1.2M128.8 93.3l1.9 1.1M129.2 93.1l1.5 .8M129.3 93l1.2 .7M129.4 93l1.1 .7M130 92.6l.5 .3"/>
<path d="M130.5 95.5l.2 .2M130.5 93.7h.2M130.5 92.9v.8M130.5 94.7v.8M130.6 94.5l-.1 .2M130.6 92.3h.1M130.7 92.3v19.9l.1 .1M130.7 92.5l-.2 .4M130.7 86v.1M130.8 86.2l-.2-.1-34.8 20.1M130.8 85.8l-.1 .2 .1 .2M130.8 86.2h.1"/>
<path d="M130.8 92.2v20.1M130.8 86.2l.6 .4M130.8 86.2l-35 20.2M131.2 87.1l.2 .4M131.4 86.6l.2 .1M131.4 87.5h.1M131.4 86.6h.3M131.4 86.6h.1M131.4 87v.5M131.4 91.8v20.9M131.4 86.6l-35.6 20.5M131.4 87.5l-35.6 20.6"/>
<path d="M131.5 85.7v.2M131.6 86.7v.2l-35.8 20.6 35.8-20.6M131.6 86.7l-35.8 20.7M131.6 86.1l-.2 .1 .4 .3M131.6 86.1v.3M131.6 86.1h.6M131.7 86.6v.9M131.7 91.7v21M131.8 85.6l-.4-.2-.6 .4M131.8 86.5l-.1 .1M131.8 85.6l-.3 .1M131.8 85.6v.3"/>
<path d="M131.8 86.5v.9M131.8 91.6v21M131.8 85.9h.1M131.8 85.5v.4M131.8 85.8l.2 .1M131.8 85.7l.3 .2M132.2 86.1l.4 .1M132.2 86.1v1M132.2 91.3v21M132.3 91.3l.1 21.9M132.3 85v.9M132.3 87v.1"/>
<path d="M132.4 87.1l-36.6 21.1M132.4 87.1h.1M132.4 87.1l.6 .4M132.4 85.1h.1M132.4 85.1v.8M132.4 91.3v21.9M132.5 85.1h.1M132.5 85.1v.8M132.5 89.3v.1M132.5 89.4l.3 .3M132.5 89.4l-36.7 21.2M132.6 85.1v.7"/>
<path d="M132.6 86.2l.4 .2M132.6 86.2v.8M132.9 84.9l.2 .1v.4l-.5 .4-1.1 .1v-.2M132.9 84.9l-.3 .2M132.9 84.9v.8M132.9 85.9a.38 .38 0 0 1 .5-.2 .38 .38 0 0 1 .2 .5h-.6zM133 86.4l.1 .2v.4l-.2 .1-.4-.2-.1 .2M133 86.4v.7M133 87.5l.3 .5M133 87.5h.6M133 87.5h.1M133 87.5l-37.2 21.5"/>
<path d="M133 88.9v.7M133 90.9v22.7M133.1 89.6h.1M133.1 89.6l-37.3 21.5M133.2 89.6l.1 .2M133.2 89.6l-37.4 21.6M133.3 88.7l-37.4 21.7M133.3 90.6l-.1 .2-37.3 21.5M133.3 88l-37.3 21.5M133.3 88v.7M133.3 89.8v.8M133.3 88.7l-37.3 21.6"/>
<path d="M133.3 89.8l-37.3 21.6M133.3 90.6l-37.3 21.5M133.6 84.5h-.6l-.6 .4v.2M133.6 87.5v26.1M133.7 86.4l-.2 .2v.4l.2 .1 .5-.2 .1 .2M133.7 86.4v.7M133.8 84.9l-.3 .1v.4l.5 .4 1.1 .1 .1-.2M133.8 84.9l.3 .2M133.8 84.9v.8M134 86.2l-.3 .2M134 86.2v.8M134.1 85.1h.1"/>
<path d="M134.1 85.1v.7M134.2 85.1v.8M134.3 84.9v.2M134.3 87.1l-.7 .4M134.3 85.1h-.1M134.3 85.1v.8M134.3 87.1v26.1M134.3 87v26.2M134.3 85.8l.2 .1M134.4 86.1l-.4 .1M134.4 86.1h.6M134.4 86.1v26.2"/>
<path d="M134.9 85.5v.4M134.9 86.5v26.1M134.9 85.6l.3 .1M135 86.6h.2M135 86.6v26.1M135 86.1l.2 .1-.3 .2 .1 .2M135 86.1v.3M135.1 85.4l-.8-.4v.9M135.2 85.4l-.3 .2M135.2 85.7v.2M135.2 86.6v26.1M135.9 85.8l.1 .2-.1 .2"/>
<path d="M135.9 86.2l-.7 .4M135.9 86.2v26.1M136 85.9l19.1 11.1M136 86v26.1l-.1 .2M136 88.2l18.1 10.5M136 88.8l17.6 10.2M136 90.1l16.5 9.6M136 89.2l17.2 10M136 86.7l19.1 11.1M136 87.4l18.8 10.9M136 88.2l18.2 10.5M136 89l17.5 10.1"/>
<path d="M136 90l16.6 9.6M136 88.3l18 10.4M155.1 97.9l-.1 .3M155.3 98.2l-.3-.1-19 11M155.3 98.2l.6 .4M155.3 98.2l-19.3 11.1M155.7 99.1l.2 .3M155.9 98.6l.1 .1M155.9 98.6l-19.9 11.5M155.9 99v.4M155.9 99.4l.1 .2M155.9 99.4l-19.9 11.5"/>
<path d="M156 98.9h.1M156 98.9l-20 11.6M156 98.7v.2M156 98.7l-20 11.6M156.8 99.1l.7 .4M157.5 99.5l.3 .5M157.5 99.5l-21.5 12.4M157.8 100l-61.8 35.7M157.8 100v.8M25.9 101.4l.7 .4M26.6 101.8h.2M26.9 101.7v.1"/>
<path d="M26.9 101.4h.5M26.9 101.8h-.1M27.4 101.4h.1M27.5 102.4l.7 .3M28.2 102.7l.4 .1M28.5 100.8l61.8 35.7M28.5 102.6v.2l61.9 35.7M28.5 100.8l61.8 35.6M28.5 101.8v.8M28.5 101.8l61.8 35.7M28.5 102.6l61.8 35.7M28.6 101.6l-.1 .2"/>
<path d="M28.6 101.6l61.8 35.7M28.7 101.6h.1M28.7 101.6l61.7 35.7M28.7 101.6h-.1M28.7 101.6l61.8 35.6M28.8 101v.6M29.2 101.4l-.2 .3M29.2 101.4l61.3 35.3M29.3 101.3l-.1 .1M95.8 109.1l.2 .4M95.8 111.2h.1M95.8 111.2l.2 .2"/>
<path d="M96 110.3h-.2M96 112.1l-.2 .3M96 109.5v.8M96 111.4v.7M107.8 105.4l3 1.7M107.9 105.3l2.8 1.6M108.6 105l2.1 1.2M108.8 104.8l2 1.2M108.9 104.8l1.9 1.2M109 104.8l1.8 1.1M109.4 104.5l1.4 .9M109.5 104.5l1.2 .7"/>
<path d="M109.5 104.4l1.2 .7M110.2 104l.5 .3M110.7 106.9l.1 .2M110.7 105.1h.1M110.7 104.3v.8M110.7 106.2v.7M110.8 103.7l.2 .1M110.8 106l-.1 .2M110.8 104v19.6l.2 .1M111 103.8l-.2 .2 .2 .2M111 103.8l-.3 .5M111 103.8h.1"/>
<path d="M111 104.2l.7 .3M111 104.2v19.5M111.6 103.3l.9 .5M111.6 103.4l-.1-.1 .2 .1M111.7 104.5h.2M111.7 103.7v.2M111.7 104.5v19.6M111.8 104.1l-.2 .1 .4 .3M111.8 104.1h.6M111.8 104.1v.2M111.9 104.5v19.6M112 103.5l-.3-.1-.7 .4"/>
<path d="M112 103.5h.1M112 103.5v.4M112 104.5v19.6h-.1M112 104.5h-.1M112 103.5l-.3 .2M112 103l.5 .3M112 103l.5 .2M112.1 102.9l.4 .2M112.4 102.8l.2 .1M112.4 104.1l.5 .1M112.4 104.1v19.6M112.5 103.2h.1"/>
<path d="M112.5 103.1v.1M112.5 103v.9M112.5 105l.1 19.6M112.6 102.9l.1 .2M112.6 102.9l-.1 .2M112.6 102.9h.1M112.7 103.1h.1M112.7 103.1v.8M112.7 103.1v.7M112.9 104.2l.3 .2M112.9 104.2v.8M113 102.4l.2 .1"/>
<path d="M113.1 102.9l.2 .1v.4l-.4 .4-1.2 .1v-.2M113.1 102.9l-.4 .2M113.1 102.9v.8M113.1 103.9a.43 .43 0 0 1 .5-.2 .43 .43 0 0 1 .3 .4 .44 .44 0 0 1-.4 .2 .44 .44 0 0 1-.4-.4zM113.2 104.4l.1 .2v.4l-.2 .1-.4-.2-.2 .2 .7 .4M113.2 102.3l.2 .2M113.2 104.4v.7M113.2 105.5h.6M113.2 102.5h.5l.8 .4v.1M113.2 105.5v19.5M113.2 102.5l-.6 .4M113.8 105.5v19.5"/>
<path d="M113.9 104.4l-.2 .2v.4l.2 .1 .5-.2 .1 .2M113.9 104.4v.7M114 102.9l-.3 .1v.4l.5 .4 1.2 .1v-.2M114 102.9l.3 .2M114 102.9v.8M114.2 104.2l-.3 .2M114.2 104.2v.8M114.3 103.1h.1M114.3 103.1v.7M114.4 103.1v.8M114.5 105.1l-.7 .4M114.5 103l-.1 .1"/>
<path d="M114.5 103v.9M114.5 105.1v19.5M114.5 105v19.6M114.6 104.1l-.4 .1M114.6 104.1h.7M114.6 104.1v19.6M115.1 103.5h.1M115 103.5v.4M115 104.5l.1 19.6M115.1 103.5l.3-.1 .7 .4 .1 .2-.1 .2M115.1 103.5l.3 .2M115.1 104.5h.1"/>
<path d="M115.2 104.5h.2M115.2 104.5v19.6M115.3 104.1l.1 .1-.3 .3M115.3 104.1v.2M115.4 103.7v.2M115.4 104.5v19.6M116.1 104.2l-.7 .3M116.1 104.2v19.5M116.2 104v19.6l-.1 .1M130.7 112.2l-14.5 8.4M130.8 112.3l.6 .4M130.8 112.3l-14.6 8.4"/>
<path d="M131.4 112.7h.3M131.4 112.7l-15.2 8.8M131.8 112.6l-.1 .1M131.8 112.3h.4M132.2 112.3h.1M132.2 112.3l-.4 .2M132.3 113.2l-16.1 9.3 16.2-9.3M132.3 112.6l-16.1 9.3M132.3 112.4l-16.1 9.3M132.3 113.1l-16.1 9.3M132.4 113.2l.6 .4M133 113.6h.6"/>
<path d="M133 113.6l-16.8 9.7M134.3 113.2l-.7 .4M134.3 112.3h.1M134.4 112.3h.5M134.9 112.6h.1M134.9 112.6l.1 .1M134.9 112.5l-.6 .4M135 112.7h.2M135.9 112.3l-.7 .4M136 111.1l20.8-12zM157 101.3v.1M157 101.4l.2 .3"/>
<path d="M157 101.4l-61.2 35.3M157.5 101v.6M157.6 101.6h.1M157.6 101.6l-61.8 35.7M157.7 101.6l.1 .2M157.7 101.6l-61.9 35.7M157.8 100.8l-61.9 35.7M157.8 102.6l-61.9 35.9M157.8 100.8l-61.8 35.6M157.8 101.8v.8M157.8 101.8l-61.8 35.7M157.8 102.6l-61.8 35.7"/>
<path d="M158.1 102.7l-.4 .1M158.8 102.4l-.7 .3M158.8 101.4h.1M158.9 101.4h.4M159.3 101.8h.2M159.5 101.8h.2M160.3 101.4l-.6 .4M90.3 138.3l.2 .2M90.3 136.4l.2 .1M90.3 135.7v.7M90.3 137.5v.8M90.4 137.3l-.1 .2"/>
<path d="M90.5 135.3l-.2 .4M90.6 138.8l.7 .3M91.3 139.1h.2M91.6 139.1h.1M91.6 139.1h-.1M91.6 138.7h.4M92 138.7h.1M92.2 139.7l.7 .4M94.1 139.7l-.7 .4M94.1 139.6v.1M94.1 138.7h.1M94.2 138.7h.5"/>
<path d="M94.7 139.1h.1M94.8 139.1h.2M95.7 138.8l-.7 .3M95.8 135.3l.2 .4M95.8 133.6l16.7-9.6-16.7 9.7M95.8 137.3l.2 .2M96 136.4l-.2 .1M96 138.3l-.2 .2M96 135.7v.7M96 137.5v.8M110.9 123.6l-15.1 8.8M111 123.7l.7 .4"/>
<path d="M111 123.7l-15.2 8.8M111.7 124.1h.2M111.7 124.1l-15.9 9.2M112 123.7h.4M112.4 123.7l-.4 .2M112.4 123.7h.1M112.5 124.6h.1M112.5 124.5l-16.7 9.7M112.5 124.6l-16.7 9.7M112.5 123.9l-16.7 9.6M112.6 124.6l.6 .4M112.6 124.6l-16.8 9.7"/>
<path d="M113.2 125h.6M113.2 125l-17.4 10.1M114.5 124.6l-.7 .4M114.5 123.7h.1M114.6 123.7h.4M115 124l.1 .1M115 124l-.5 .3M115.1 124.1h.1M115.2 124.1h.2M116.1 123.7l-.7 .4M92.9 140.1h.5"/>
</g>
<g font-size="8.5">
<text x="201.8" y="174.2">Frame Drawing</text>
<text x="198.9" y="195.5">A</text>
</g>
<g font-size="8.1">
<text x="67.6" y="8.9">2</text>
<text x="207.3" y="8.9">1</text>
<text x="4.4" y="56.1">B</text>
<text x="270.4" y="56.1">B</text>
<text x="3.7" y="164.1">A</text>
<text x="269.7" y="164.1">A</text>
<text x="67.6" y="212.4">2</text>
<text x="207.3" y="212.4">1</text>
</g>
<g font-size="4.7">
<text x="144.2" y="22.8">1</text>
<text x="151.4" y="22.9">9X</text>
<text x="186.5" y="28">ITEM NO.</text>
<text x="210.9" y="28">QTY.</text>
<text x="230.7" y="28">LENGTH</text>
<text x="195.2" y="35.1">1</text>
<text x="214.7" y="35.1">9</text>
<text x="232.3" y="35.1">17.213</text>
<text x="195.2" y="42.1">2</text>
<text x="214.7" y="42.1">4</text>
<text x="232.3" y="42.1">11.811</text>
<text x="15" y="51.7">2</text>
<text x="22.2" y="51.8">4X</text>
<text x="76.6" y="51.7">3</text>
<text x="83.8" y="51.8">2X</text>
<text x="195.2" y="49.1">3</text>
<text x="214.7" y="49.1">2</text>
<text x="233.6" y="49.1">4.433</text>
<text x="195.2" y="56.2">4</text>
<text x="214.7" y="56.2">2</text>
<text x="233.6" y="56.2">2.835</text>
<text x="169.9" y="65.1">2</text>
<text x="177.2" y="65.2">4X</text>
<text x="195.2" y="63.2">5</text>
<text x="214.7" y="63.2">2</text>
<text x="233.6" y="63.2">6.299</text>
<text x="195.2" y="70.2">6</text>
<text x="214.7" y="70.2">2</text>
<text x="232.3" y="70.2">10.401</text>
<text x="195.2" y="77.2">7</text>
<text x="214.7" y="77.2">2</text>
<text x="233.6" y="77.2">4.718</text>
<text x="91.8" y="79.5">4</text>
<text x="99" y="79.6">2X</text>
<text x="65.8" y="102.4">1</text>
<text x="73.1" y="102.6">9X</text>
<text x="147.3" y="125.8">6</text>
<text x="154.5" y="125.9">2X</text>
<text x="169.9" y="122.6">5</text>
<text x="177.2" y="122.7">2X</text>
<text x="34.5" y="134.3">1</text>
<text x="41.8" y="134.4">9X</text>
<text x="132.2" y="134.3">7</text>
<text x="139.4" y="134.4">2X</text>
<text x="109.7" y="139.7">2</text>
<text x="117" y="139.8">4X</text>
</g>
<g font-size="3.4">
<text x="197.8" y="166">TITLE:</text>
<text x="198.7" y="188.1">SIZE</text>
<text x="207.5" y="188.1">DWG. NO.</text>
<text x="256.5" y="188.2">REV</text>
<text x="198.8" y="201.7">SCALE: 1:8</text>
<text x="217.7" y="201.8">WEIGHT:</text>
<text x="244.5" y="201.7">SHEET 1 OF 1</text>
</g>
<text font-size="3" x="14" y="213.5">SOLIDWORKS Educational Product. For Instructional Use Only.</text>
<g font-size="2.5">
<text x="177.1" y="161.3">JA</text>
<text x="188" y="161.4">4/11</text>
</g>
<text font-size="2.4" x="119.8" y="156.2">UNLESS OTHERWISE SPECIFIED:</text>
<g font-size="2.2">
<text x="119.5" y="161.8">DIMENSIONS ARE IN INCHES</text>
<text x="154.8" y="161.4">DRAWN</text>
<text x="175.4" y="156.6">NAME</text>
<text x="187.9" y="156.7">DATE</text>
<text x="119.5" y="164.4">TOLERANCES ARE ALL</text>
<text x="144" y="164.4">0.005</text>
<text x="154.9" y="166.3">CHECKED</text>
<text x="154.8" y="171">ENG APPR.</text>
<text x="154.9" y="175.7">MFG APPR.</text>
<text x="154.9" y="180.4">Q.A.</text>
<text x="154.9" y="184.6">COMMENTS:</text>
</g>
<g font-size="2.1">
<text x="75.5" y="195.7">NEXT ASSY</text>
<text x="100.9" y="195.7">USED ON</text>
<text x="86.9" y="201.5">APPLICATION</text>
<text x="123.1" y="201.6">DO NOT SCALE DRAWING</text>
</g>
<g font-size="2">
<text x="31.5" y="182.9">PROPRIETARY AND CONFIDENTIAL</text>
<text x="119.2" y="180.6">INTERPRET GEOMETRIC</text>
<text x="119.2" y="183.1">TOLERANCING PER:</text>
<text x="27.8" y="186.5">THE INFORMATION CONTAINED IN THIS</text>
<text x="27.8" y="189">DRAWING IS THE SOLE PROPERTY OF</text>
<text x="27.8" y="191.6">&lt;INSERT COMPANY NAME HERE&gt;. ANY</text>
<text x="119.1" y="186.7">MATERIAL</text>
<text x="27.8" y="194.1">REPRODUCTION IN PART OR AS A WHOLE</text>
<text x="27.8" y="196.6">WITHOUT THE WRITTEN PERMISSION OF</text>
<text x="119.1" y="193.5">FINISH</text>
<text x="27.8" y="199.1">&lt;INSERT COMPANY NAME HERE&gt; IS</text>
<text x="27.8" y="201.7">PROHIBITED.</text>
</g>
</svg>
